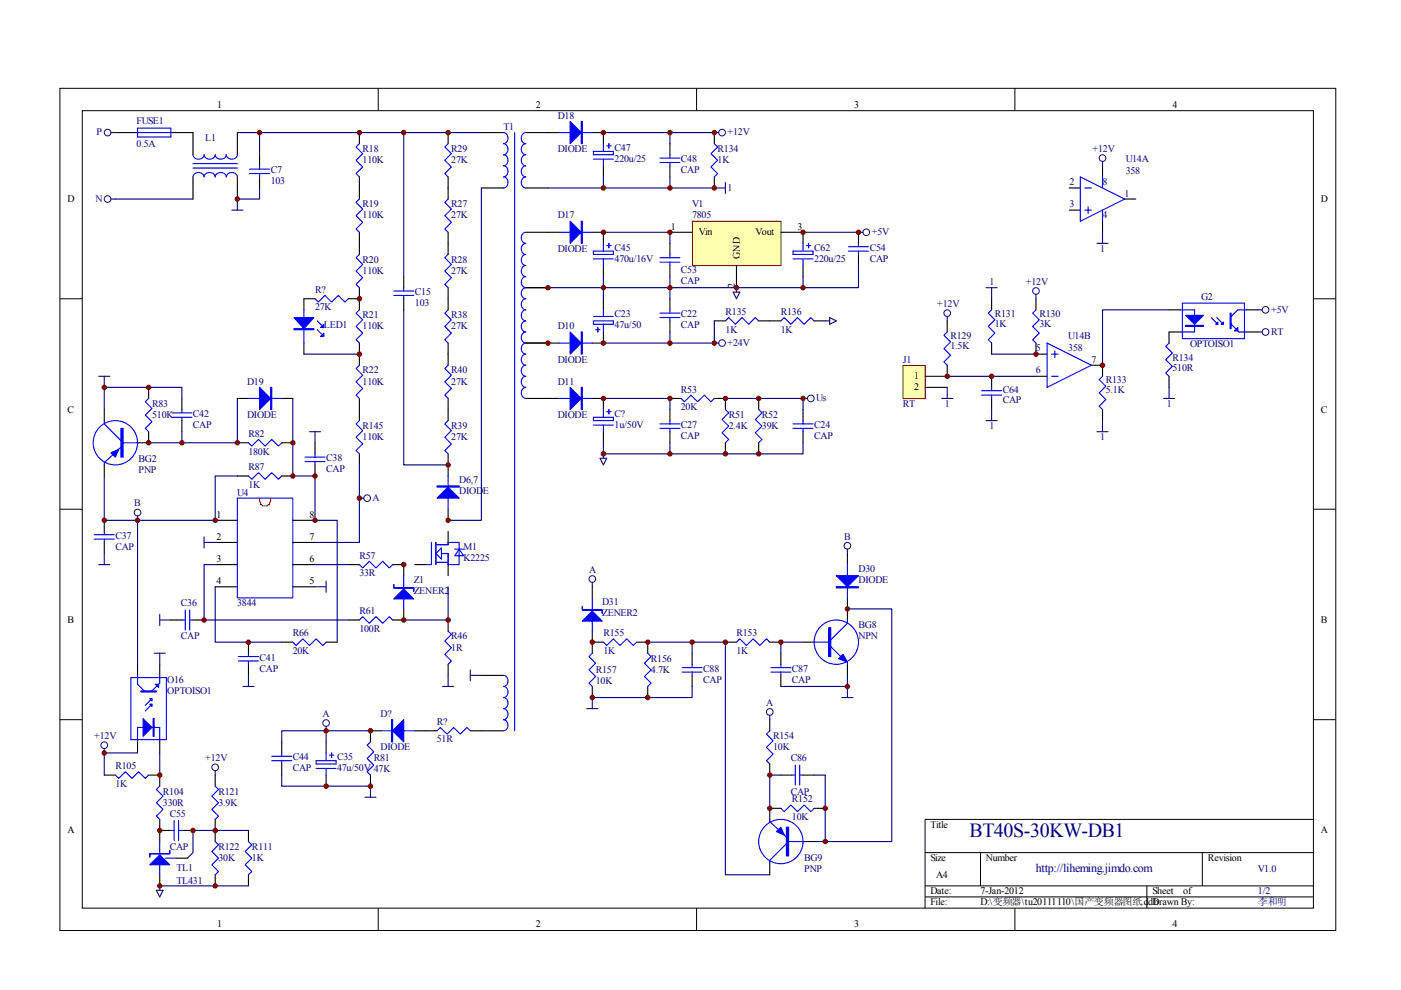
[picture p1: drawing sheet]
<svg xmlns="http://www.w3.org/2000/svg" width="297mm" height="210mm" viewBox="0 0 297 210" stroke-linecap="round" stroke-linejoin="round" font-family="sans-serif">
<g fill="none" stroke="#000" stroke-width=".21">
<path d="M12.7 18.7h270.5v178.6h-270.5zM80.2 18.7v4.7M147.7 18.7v4.7M215.2 18.7v4.7M17.4 23.5h261.1v169h-261.1zM12.7 63.3h4.7M278.4 63.3h4.7M12.7 108h4.7M278.4 108h4.7M12.7 152.6h4.7M278.4 152.6h4.7M278.4 173.7h-82.3v18.8"/>
<path d="M80.2 192.5v4.7M147.7 192.5v4.7M196.1 180.8h82.3M196.1 187.8h82.3M196.1 190.2h82.3M207.9 180.8v7M215.2 192.5v4.7M243.2 187.8v4.7M254.9 180.8v7"/>
</g>
<g fill="none" stroke="#000" stroke-width=".23">
<path d="M24.5 28.1h4.7M36.2 28.1h4.7v4.7M40.9 37.5v4.7M50.3 28.1v4.7M50.3 37.5v4.7M55 32.8v2.4M55 37.5v2.4M76.2 28.1v2.4M76.2 37.5v4.7M95 28.1v2.4M95 37.5v4.7M102.1 28.1h4.7"/>
<path d="M102.1 39.9h4.7M111.5 28.1h7M111.5 39.9h4.7M125.6 28.1h2.3v2.4M127.9 35.2v2.3M151.4 28.1v2.4M151.4 37.5v2.4M76.2 49.3v4.6M85.6 58.6v2.4M95 49.3v4.6M111.5 49.3h7M125.6 49.3h2.3v2.3"/>
<path d="M127.9 56.3v2.3M64.4 72.7v2.4M66.8 63.3h-2.4v2.4M73.8 63.3h2.4M76.2 61v4.7M76.2 72.7v4.7M85.6 63.3v2.4M95 61v4.7M95 72.7v4.7M111.5 61h4.7M111.5 72.7h7M127.9 70.4v2.3h-2.3"/>
<path d="M127.9 63.3v2.4M151.4 68h2.4M160.9 68h4.7M172.6 68h2.4M22.1 86.8v2.4M22.1 98.6v2.3M31.5 91.5v2.4h-2.3M31.5 82.1v2.4M38.6 84.5v2.3M38.6 89.2v2.3M50.3 84.5h2.4M50.3 93.9h2.4"/>
<path d="M59.7 84.5h2.4M59.7 93.9h2.4M66.8 93.9v2.3M66.8 98.6v2.3M76.2 84.5v4.7M76.2 96.2v2.4M95 84.5v4.7M95 96.2v4.7M111.5 84.5h7M125.6 84.5h2.3v2.3M127.9 91.5v2.4M22.1 110.3v2.4"/>
<path d="M22.1 115v2.4M45.6 119.7h4.7M45.6 110.3h4.7M45.6 115h4.7M50.3 100.9h2.4M59.7 100.9h2.4M62.1 119.7h4.7M62.1 110.3h4.7M62.1 115h4.7M73.8 119.7h2.4M83.2 119.7h2.4v2.4M88 119.7h2.3"/>
<path d="M95 108v2.3M95 112.7v2.3M95 119.7v2.4M36.2 131.5h2.4M40.9 131.5h2.4M45.6 124.4h4.7M52.7 136.2v2.3M59.7 136.2h2.4M62.1 124.4h4.7M69.1 136.2h2.4M73.8 131.5h2.4M85.6 129.1v2.4h-2.4"/>
<path d="M95 131.5v2.3M29.2 140.9v2.3M29.2 157.3v2.3M33.9 140.9v2.3M33.9 157.3v2.3M52.7 140.9v2.3M59.7 157.3v2.3M69.1 157.3v2.3M80.9 154.9h-2.4v2.4M88 154.9h4.7M95 140.9v2.3M99.7 154.9h7.1"/>
<path d="M102.1 143.2h4.7M22.1 164.3h2.4M31.5 164.3h2.4M36.2 176.1h-2.3v2.3M38.6 176.1h2.3M45.6 164.3v2.4M45.6 173.7v4.7M52.7 176.1v2.3M59.7 162v2.3M69.1 164.3v2.4M78.5 164.3v2.4M33.9 185.5v2.3"/>
<path d="M37.4 182h2.3M45.6 185.5v2.3M52.7 185.5v2.3"/>
</g>
<g fill="none" stroke="#00f" stroke-width=".23">
<path d="M29.2 27.2h7v1.8h-7zM29.2 28.1h7M40.9 37.5a1.21 1.21 0 0 1 1.2-.9 1.21 1.21 0 0 1 1.2 .9 1.21 1.21 0 0 1 1.1-.9 1.21 1.21 0 0 1 1.2 .9 1.2 1.2 0 0 1 1.2-.9 1.2 1.2 0 0 1 1.2 .9 1.21 1.21 0 0 1 1.1-.9 1.21 1.21 0 0 1 1.2 .9M40.9 32.8a1.21 1.21 0 0 0 1.2 .9 1.21 1.21 0 0 0 1.2-.9 1.21 1.21 0 0 0 1.1 1 1.21 1.21 0 0 0 1.2-1 1.21 1.21 0 0 0 1.2 .9 1.21 1.21 0 0 0 1.2-.9 1.21 1.21 0 0 0 1.1 .9 1.21 1.21 0 0 0 1.2-.9M40.9 34.7h9.4M40.9 35.6h9.4M52.9 35.9h4.2M52.9 36.8h4.2M55 35.2v.7M55 36.8v.7M76.2 30.5l-.7 .7 1.4 1.4-1.4 1.4 1.4 1.4-1.4 1.4 .7 .7M95 30.5l-.7 .7 1.4 1.4-1.4 1.4 1.4 1.4-1.4 1.4 .7 .7"/>
<path d="M106.8 28.1a1.2 1.2 0 0 1 .9 1.2 1.2 1.2 0 0 1-.9 1.2 1.2 1.2 0 0 1 .9 1.1 1.2 1.2 0 0 1-.9 1.2 1.2 1.2 0 0 1 .9 1.2 1.2 1.2 0 0 1-.9 1.2 1.2 1.2 0 0 1 .9 1.1 1.2 1.2 0 0 1-.9 1.2 1.2 1.2 0 0 1 .9 1.2 1.2 1.2 0 0 1-.9 1.2M109.1 28.1v126.8M111.5 28.1a1.2 1.2 0 0 0-1 1.2 1.2 1.2 0 0 0 1 1.2 1.21 1.21 0 0 0-1 1.1 1.21 1.21 0 0 0 1 1.2 1.2 1.2 0 0 0-1 1.2 1.2 1.2 0 0 0 1 1.2 1.2 1.2 0 0 0-1 1.1 1.2 1.2 0 0 0 1 1.2 1.2 1.2 0 0 0-1 1.2 1.2 1.2 0 0 0 1 1.2M118.5 28.1h7.1M125.8 32.1h4.2v.7h-4.2zM125.8 33.7h4.2M127.9 30.5v1.6M127.9 33.7v1.5M128.6 30.9h1M129.1 30.5v.9M151.4 30.5l.8 .7-1.5 1.4 1.5 1.4-1.5 1.4 1.5 1.4-.8 .7M76.2 42.2l-.7 .7 1.4 1.4-1.4 1.4 1.4 1.4-1.4 1.4 .7 .8"/>
<path d="M76.2 53.9l-.7 .8 1.4 1.4-1.4 1.4 1.4 1.4-1.4 1.4 .7 .7M95 42.2l-.7 .7 1.4 1.4-1.4 1.4 1.4 1.4-1.4 1.4 .7 .8M95 53.9l-.7 .8 1.4 1.4-1.4 1.4 1.4 1.4-1.4 1.4 .7 .7M111.5 49.3a1.2 1.2 0 0 0-1 1.1 1.2 1.2 0 0 0 1 1.2 1.2 1.2 0 0 0-1 1.2 1.2 1.2 0 0 0 1 1.1 1.2 1.2 0 0 0-1 1.2 1.2 1.2 0 0 0 1 1.2 1.2 1.2 0 0 0-1 1.2 1.2 1.2 0 0 0 1 1.1 1.2 1.2 0 0 0-1 1.2 1.2 1.2 0 0 0 1 1.2 1.2 1.2 0 0 0-1 1.2 1.2 1.2 0 0 0 1 1.1 1.2 1.2 0 0 0-1 1.2 1.2 1.2 0 0 0 1 1.2M118.5 49.3h7.1M125.8 53.2h4.2v.7h-4.2zM125.8 54.9h4.2M127.9 51.6v1.6M127.9 54.9v1.4M128.6 52.1h1M129.1 51.6v.9M64.4 65.7v7"/>
<path d="M66.8 63.3l.7 .7 1.4-1.4 1.4 1.4 1.4-1.4 1.4 1.4 .7-.7M67.3 69.9l.9 1M67.3 68l.9 1M76.2 77.4l-.7 .7 1.4 1.4-1.4 1.5 1.4 1.4-1.4 1.4 .7 .7M76.2 65.7l-.7 .7 1.4 1.4-1.4 1.4 1.4 1.4-1.4 1.4 .7 .7M83.5 61.7h4.2M83.5 62.6h4.2M85.6 61v.7M85.6 62.6v.7M95 65.7l-.7 .7 1.4 1.4-1.4 1.4 1.4 1.4-1.4 1.4 .7 .7M95 77.4l-.7 .7 1.4 1.4-1.4 1.5 1.4 1.4-1.4 1.4 .7 .7M111.5 65.7a1.2 1.2 0 0 0-1 1.2 1.2 1.2 0 0 0 1 1.1 1.2 1.2 0 0 0-1 1.2 1.2 1.2 0 0 0 1 1.2 1.2 1.2 0 0 0-1 1.2 1.2 1.2 0 0 0 1 1.1 1.2 1.2 0 0 0-1 1.2 1.2 1.2 0 0 0 1 1.2 1.2 1.2 0 0 0-1 1.2 1.2 1.2 0 0 0 1 1.1 1.21 1.21 0 0 0-1 1.2 1.21 1.21 0 0 0 1 1.2 1.2 1.2 0 0 0-1 1.2 1.2 1.2 0 0 0 1 1.1 1.2 1.2 0 0 0-1 1.2 1.2 1.2 0 0 0 1 1.2"/>
<path d="M118.5 72.7h7.1M125.8 68h4.2v.7h-4.2zM125.8 67.1h4.2M126.3 69.9h.9M126.8 69.5v.9M127.9 65.7v1.4M127.9 68.7v1.7M153.8 68l.7-.7 1.4 1.4 1.4-1.4 1.4 1.4 1.4-1.4 .8 .7M165.6 68l.7-.7 1.4 1.4 1.4-1.4 1.4 1.4 1.4-1.4 .7 .7M22.1 89.2v.7l3.5 3.5M25.6 94.8l-3.5 3.3v.5M26.1 93.9h3.3"/>
<path d="M31.5 84.5l-.7 .7 1.4 1.4-1.4 1.4 1.4 1.4-1.4 1.4 .7 .7M36.4 87.5h4.3M36.4 88.5h4.3M38.6 86.8v.7M38.6 88.5v.7M52.7 93.9l.7 .7 1.4-1.4 1.4 1.4 1.4-1.4 1.4 1.4 .7-.7M52.7 84.5h7M64.7 96.9h4.2M64.7 97.9h4.2M66.8 96.2v.7M66.8 97.9v.7M76.2 89.2l-.7 .7 1.4 1.4-1.4 1.4 1.4 1.4-1.4 1.4 .7 .7"/>
<path d="M95 89.2l-.7 .7 1.4 1.4-1.4 1.4 1.4 1.4-1.4 1.4 .7 .7M118.5 84.5h7.1M125.8 88.5h4.2v.7h-4.2zM125.8 90.1h4.2M127.9 86.8v1.7M127.9 90.1v1.4M128.6 87.3h1M129.1 86.8v1M20 113.4h4.2M20 114.3h4.2M22.1 112.7v.7M22.1 114.3v.7"/>
<path d="M50.3 105.6h11.8v21.2h-11.8zM52.7 100.9l.7 .7 1.4-1.4 1.4 1.4 1.4-1.4 1.4 1.4 .7-.7M76.2 119.7l.7 .7 1.4-1.4 1.4 1.4 1.4-1.4 1.4 1.4 .7-.7M91.5 115v4.7h-1.2M92.4 115.5h2.6v-.5h2.4v4.7h-2.4v-2.3h-1.4M92.4 115v4.7M92.4 119.2h2.6M92.4 117.4l1.2-1.2v2.3zM95 100.9v7.1M96.4 116.4h1.9M97.4 116.4l.9 1.4h-1.9zM38.6 131.5h.7"/>
<path d="M39.3 129.3v4.3M40.2 131.5h.7M40.2 129.3v4.3M50.6 139.2h4.2M52.7 138.5v.7M62.1 136.2l.7 .7 1.4-1.5 1.4 1.5 1.4-1.5 1.4 1.5 .7-.7M76.2 131.5l.7-.7 1.4 1.4 1.4-1.4 1.4 1.4 1.4-1.4 .7 .7M85.6 122.1v7M95 133.8l.7 .7-1.4 1.4 1.4 1.4-1.4 1.4 1.4 1.4-.7 .8M27.7 143.7h7.6v13.1h-7.6zM29.2 143.2v1.9l1.4 1.4M29.2 157.3v-3.1h4.7v3.1"/>
<path d="M32.2 149.3l-1.4 1.4M32.2 148.1l-1.4 1.4M33.9 143.2v1.6l-1.7 1.7M50.6 140.1h4.2M52.7 140.1v.8M59.7 159.6v.7M69.1 159.6v1.7M70.3 159.6v1M78.5 157.3l-.7 .7 1.5 1.4-1.5 1.4 1.5 1.4-1.5 1.4 .7 .7M80.9 154.9h7.1M92.7 154.9l.7-.7 1.4 1.4 1.4-1.4 1.4 1.4 1.4-1.4 .7 .7M106.8 143.2a1.2 1.2 0 0 1 .9 1.2 1.2 1.2 0 0 1-.9 1.1 1.2 1.2 0 0 1 .9 1.2 1.2 1.2 0 0 1-.9 1.2 1.2 1.2 0 0 1 .9 1.2 1.2 1.2 0 0 1-.9 1.1 1.2 1.2 0 0 1 .9 1.2 1.2 1.2 0 0 1-.9 1.2 1.2 1.2 0 0 1 .9 1.2 1.2 1.2 0 0 1-.9 1.1"/>
<path d="M24.5 164.3l.7 .7 1.4-1.4 1.4 1.4 1.4-1.4 1.4 1.4 .7-.7M33.9 178.4v7.1M36.2 176.1h.7M36.9 174v4.2M37.9 176.1h.7M37.9 174v4.2M45.6 166.7l.7 .7-1.4 1.4 1.4 1.4-1.4 1.4 1.4 1.4-.7 .7M45.6 178.4l.7 .7-1.4 1.4 1.4 1.5-1.4 1.4 1.4 1.4-.7 .7M52.7 178.4l.7 .7-1.4 1.4 1.4 1.5-1.4 1.4 1.4 1.4-.7 .7M57.6 160.3h4.2M57.6 161.3h4.2M59.7 161.3v.7"/>
<path d="M67 161.3h4.3v.7h-4.3zM67 162.9h4.3M69.1 162.9v1.4M69.8 160.1h1M35 182h2.4"/>
<circle cx="24.5" cy="93.9" r="4.7"/>
</g>
<g fill="none" stroke="#11037f" stroke-width=".21">
<circle cx="22.8" cy="28.1" r=".7"/>
<circle cx="22.8" cy="42.2" r=".7"/>
<circle cx="29.2" cy="108.7" r=".71"/>
<circle cx="77.8" cy="105.6" r=".7"/>
<circle cx="22.1" cy="158" r=".71"/>
<circle cx="69.1" cy="153.3" r=".71"/>
<circle cx="45.6" cy="162.7" r=".71"/>
</g>
<g fill="none" stroke="#11037f" stroke-width=".23">
<path d="M23.5 28.1h1M23.5 42.2h1M49.1 44.6h2.4M50.3 42.2v2.4M20.9 79.8h2.4M22.1 79.8v2.3M65.6 91.5h2.4M66.8 91.5v2.4M20.9 119.7h2.4M22.1 117.4v2.3M29.2 109.4v.9M43.3 113.8v2.4"/>
<path d="M43.3 115h2.3M76.2 105.6h.9M32.7 138.5h2.3M33.9 130.3v2.3M33.9 138.5v2.4M33.9 131.5h2.3M66.8 124.4h2.3M69.1 123.2v2.4M22.1 158.7v.9M51.5 145.5h2.4M52.7 143.2v2.3M69.1 154v.9"/>
<path d="M93.8 145.5h2.4M95 143.2v2.3M99.7 142v2.4M99.7 143.2h2.4M45.6 163.4v.9M77.4 169h2.3M78.5 166.7v2.3M33.2 188.8h1.4l-.7 1.4zM33.9 187.8v1"/>
</g>
<g fill="#00f" stroke="#00f" stroke-width=".23">
<path d="M95 103.3l2.4 2.3h-4.7z"/>
<path d="M120.9 25.8l2.3 2.3-2.3 2.4z"/>
<path d="M55 82.1l2.4 2.4-2.4 2.3z"/>
<path d="M83.2 154.9l2.4-2.3v4.7z"/>
<path d="M85.6 124.9l2.1 2.1h-4.2z"/>
<path d="M30.3 152.4l1.9 1.8-1.9 1.9z"/>
<path d="M31.7 148.1h.5v.5z"/>
<path d="M31.7 149.3h.5v.5z"/>
<path d="M32.9 145.1h.7v.7z"/>
<path d="M62.3 67.3h4.3l-2.2 2.4z"/>
<path d="M68 71.3l.7-.7v.7z"/>
<path d="M68 69.5l.7-.8v.8z"/>
<path d="M23.5 96l1.7-.7-.7 1.6z"/>
<path d="M31.7 183.4l2.2-2.2 2.1 2.2z"/>
<path d="M120.9 46.9l2.3 2.4-2.3 2.3z"/>
<path d="M120.9 70.4l2.3 2.3-2.3 2.4z"/>
<path d="M120.9 82.1l2.3 2.4-2.3 2.3z"/>
<path d="M92.7 103h4.7v.3h-4.7z" fill-rule="evenodd"/>
<path d="M123.2 25.8h.3v4.7h-.3z" fill-rule="evenodd"/>
<path d="M57.4 82.1h.2v4.7h-.2z" fill-rule="evenodd"/>
<path d="M83 152.6h.2v4.7h-.2z" fill-rule="evenodd"/>
<path d="M83.5 123.9v.7h4.2v.7v-.7h-4.2z" fill-rule="evenodd"/>
<path d="M32.5 152.4h.2v3.7h-.2z" fill-rule="evenodd"/>
<path d="M29.9 146.5h3.3v.2h-3.3z" fill-rule="evenodd"/>
<path d="M62.3 69.7h4.3v.2h-4.3z" fill-rule="evenodd"/>
<path d="M25.6 90.8h.5v6.1h-.5z" fill-rule="evenodd"/>
<path d="M31.7 181v.7v-.7h4.3v-.7v.7z" fill-rule="evenodd"/>
<path d="M123.2 46.9h.3v4.7h-.3z" fill-rule="evenodd"/>
<path d="M123.2 70.4h.3v4.7h-.3z" fill-rule="evenodd"/>
<path d="M123.2 82.1h.3v4.7h-.3z" fill-rule="evenodd"/>
</g>
<g fill="none" stroke="#000080" stroke-width=".23">
<path d="M50.3 28.1h51.8M55 39.9v2.3h-4.7M55 28.1v4.7M85.6 28.1v30.5M102.1 39.9v70.4h-7.1M24.5 42.2h16.4M64.4 75.1h11.8M85.6 65.7v32.9h9.4M38.6 84.5v-2.4h-16.5v4.7M38.6 91.5v2.4M50.3 84.5v9.4h-18.8M62.1 84.5v16.4h4.7v9.4h4.7v25.9"/>
<path d="M76.2 98.6v16.4h-9.4M22.1 100.9v9.4h23.5v-9.4h4.7M29.2 110.3v30.6M45.6 119.7h-2.3v11.8h30.5M66.8 119.7h7M45.6 124.4v11.8h14.1M95 124.4v7.1h-9.4M29.2 159.6h-7.1v4.7M69.1 154.9v2.4M78.5 154.9h-18.8v2.4M52.7 176.1h-11.8v4.7l-1.2 1.2M59.7 164.3v2.4h18.8"/>
<path d="M33.9 187.8h18.8"/>
</g>
<g fill="#800000" stroke="#800000" stroke-width=".21">
<circle cx="95" cy="28.1" r=".47"/>
<circle cx="55" cy="28.1" r=".47"/>
<circle cx="50.3" cy="42.2" r=".47"/>
<circle cx="95" cy="110.3" r=".47"/>
<circle cx="95" cy="98.6" r=".47"/>
<circle cx="85.6" cy="28.1" r=".47"/>
<circle cx="85.6" cy="119.7" r=".47"/>
<circle cx="95" cy="131.5" r=".47"/>
<circle cx="85.6" cy="131.5" r=".47"/>
<circle cx="76.2" cy="28.1" r=".47"/>
<circle cx="76.2" cy="63.3" r=".47"/>
<circle cx="76.2" cy="75.1" r=".47"/>
<circle cx="43.3" cy="131.5" r=".47"/>
<circle cx="66.8" cy="100.9" r=".47"/>
<circle cx="66.8" cy="110.3" r=".47"/>
<circle cx="52.7" cy="136.2" r=".47"/>
<circle cx="45.6" cy="110.3" r=".47"/>
<circle cx="31.5" cy="93.9" r=".47"/>
<circle cx="62.1" cy="100.9" r=".47"/>
<circle cx="62.1" cy="93.9" r=".47"/>
<circle cx="50.3" cy="93.9" r=".47"/>
<circle cx="38.6" cy="93.9" r=".47"/>
<circle cx="22.1" cy="82.1" r=".47"/>
<circle cx="31.5" cy="82.1" r=".47"/>
<circle cx="22.1" cy="159.6" r=".47"/>
<circle cx="22.1" cy="110.3" r=".47"/>
<circle cx="78.5" cy="154.9" r=".47"/>
<circle cx="78.5" cy="166.7" r=".47"/>
<circle cx="69.1" cy="166.7" r=".47"/>
<circle cx="76.2" cy="105.6" r=".47"/>
<circle cx="69.1" cy="154.9" r=".47"/>
<circle cx="29.2" cy="110.3" r=".47"/>
</g>
<path d="M55 105.6v.7l.3 .3v.4a1.97 1.97 0 0 0 1.8 0v-.4l.3-.3v-.7" fill="none" stroke="#f00" stroke-width=".23"/>
<path d="M146.9 47h18.7v9.3h-18.7z" fill="#ffffb0"/>
<path d="M146.8 46.9h18.8v9.4h-18.8z" fill="none" stroke="#800000" stroke-width=".21"/>
<g fill="none" stroke="#000" stroke-width=".23">
<path d="M142 30.5v2.3M142 35.2v2.3M142 49.3h4.7M142 51.6v2.3M142 56.3v2.3M156.2 56.3v4.7M165.6 49.3h4.7v2.3M170.3 56.3v2.3M182 49.3v2.3M182 53.9v2.4M142 63.3v2.4M142 68v2.4"/>
<path d="M142 86.8v2.4M142 91.5v2.4M142 84.5h2.4M151.4 84.5h2.4v2.3M153.8 93.9v2.3M160.9 84.5v2.3M160.9 93.9v2.3M170.3 86.8v2.4M170.3 91.5v2.4M179.7 117.4v2.3M125.6 124.4v2.4M125.6 133.8v4.7"/>
<path d="M125.6 136.2h2.3M135 136.2h2.3v2.3M146.7 138.5v2.4M153.8 136.2h2.4M163.2 136.2h2.4M165.6 138.5v2.4M170.3 136.2h2.3M179.7 126.8v4.7M125.6 145.5v2.4M137.3 145.5v2.4M146.7 143.2v2.3M163.2 152.6v2.3"/>
<path d="M165.6 143.2v2.3M179.7 140.9v2.3M33.9 164.3v2.4M33.9 173.7v2.4M163.2 162v2.3M165.6 171.4h-2.4v2.3M165.6 164.3h2.3M170.3 178.4h2.3M170.3 164.3h2.3M172.6 171.4h2.4M163.2 183.1v2.4"/>
</g>
<g fill="#800000" stroke="#800000" stroke-width=".21">
<circle cx="116.2" cy="72.7" r=".47"/>
<circle cx="116.2" cy="61" r=".47"/>
<circle cx="156.1" cy="61" r=".47"/>
<circle cx="170.3" cy="49.3" r=".47"/>
<circle cx="170.3" cy="61" r=".47"/>
<circle cx="142" cy="49.3" r=".47"/>
<circle cx="127.9" cy="49.3" r=".47"/>
<circle cx="127.9" cy="61" r=".47"/>
<circle cx="127.9" cy="72.7" r=".47"/>
<circle cx="151.4" cy="39.9" r=".47"/>
<circle cx="151.4" cy="28.1" r=".47"/>
<circle cx="127.9" cy="28.1" r=".47"/>
<circle cx="127.9" cy="39.9" r=".47"/>
<circle cx="142" cy="39.9" r=".47"/>
<circle cx="142" cy="28.1" r=".47"/>
<circle cx="142" cy="61" r=".47"/>
<circle cx="127.9" cy="84.5" r=".47"/>
<circle cx="153.8" cy="84.5" r=".47"/>
<circle cx="170.3" cy="84.5" r=".47"/>
<circle cx="160.9" cy="84.5" r=".47"/>
<circle cx="127.9" cy="96.2" r=".47"/>
<circle cx="153.8" cy="96.2" r=".47"/>
<circle cx="160.9" cy="96.2" r=".47"/>
<circle cx="142" cy="96.2" r=".47"/>
<circle cx="142" cy="84.5" r=".47"/>
<circle cx="151.4" cy="72.7" r=".47"/>
<circle cx="142" cy="72.7" r=".47"/>
<circle cx="45.6" cy="176.1" r=".47"/>
<circle cx="45.6" cy="187.8" r=".47"/>
<circle cx="33.9" cy="187.8" r=".47"/>
<circle cx="40.9" cy="176.1" r=".47"/>
<circle cx="33.9" cy="176.1" r=".47"/>
<circle cx="33.9" cy="164.3" r=".47"/>
<circle cx="182" cy="49.3" r=".47"/>
<circle cx="125.6" cy="136.2" r=".47"/>
<circle cx="125.6" cy="147.9" r=".47"/>
<circle cx="137.3" cy="147.9" r=".47"/>
<circle cx="165.6" cy="136.2" r=".47"/>
<circle cx="179.7" cy="145.5" r=".47"/>
<circle cx="137.3" cy="136.2" r=".47"/>
<circle cx="146.7" cy="136.2" r=".47"/>
<circle cx="179.7" cy="129.1" r=".47"/>
<circle cx="175" cy="178.4" r=".47"/>
<circle cx="163.2" cy="171.4" r=".47"/>
<circle cx="163.2" cy="164.3" r=".47"/>
<circle cx="175" cy="171.4" r=".47"/>
<circle cx="153.8" cy="136.2" r=".47"/>
</g>
<g fill="none" stroke="#00f" stroke-width=".23">
<path d="M139.9 34.5h4.3M139.9 33.5h4.3M142 32.8v.7M142 34.5v.7M139.9 55.6h4.3M139.9 54.7h4.3M142 53.9v.8M142 55.6v.7M168.1 53.2h4.3v.7h-4.3zM168.1 54.9h4.3M170.3 51.6v1.6M170.3 54.9v1.4"/>
<path d="M171 52.1h.9M171.4 51.6v.9M179.9 53.2h4.2M179.9 52.3h4.2M182 51.6v.7M182 53.2v.7M139.9 67.3h4.3M139.9 66.4h4.3M142 65.7v.7M142 67.3v.7M139.9 90.8h4.3M139.9 89.9h4.3"/>
<path d="M142 89.2v.7M142 90.8v.7M144.4 84.5l.7 .7 1.4-1.4 1.4 1.4 1.4-1.4 1.4 1.4 .7-.7M153.8 86.8l.7 .7-1.4 1.4 1.4 1.5-1.4 1.4 1.4 1.4-.7 .7M160.9 86.8l.7 .7-1.5 1.4 1.5 1.5-1.5 1.4 1.5 1.4-.7 .7M168.1 90.8h4.3M168.1 89.9h4.3M170.3 89.2v.7M170.3 90.8v.7M179.7 119.7v7.1M125.6 138.5l-.7 .7 1.4 1.4-1.4 1.4 1.4 1.4-1.4 1.4 .7 .7M125.6 126.8v7"/>
<path d="M127.9 136.2l.7 .7 1.4-1.5 1.5 1.5 1.4-1.5 1.4 1.5 .7-.7M137.3 138.5l.7 .7-1.4 1.4 1.4 1.4-1.4 1.4 1.4 1.4-.7 .7M156.2 136.2l.7-.8 1.4 1.5 1.4-1.5 1.4 1.5 1.4-1.5 .7 .8M172.6 136.2h3.5M176.1 137.1l2.2 2.1M179.7 131.5v.7l-3.6 3.5M144.6 141.6h4.3M144.6 142.5h4.3M146.7 140.9v.7M146.7 142.5v.7M163.2 154.9l-.7 .7 1.4 1.5-1.4 1.4 1.4 1.4-1.4 1.4 .7 .7M163.4 141.6h4.3"/>
<path d="M163.4 142.5h4.3M165.6 140.9v.7M165.6 142.5v.7M179.7 140.4v.5M33.9 166.7l-.7 .7 1.4 1.4-1.4 1.4 1.4 1.4-1.4 1.4 .7 .7M163.2 173.7v.5l3.5 3.3M165.6 171.4l.7 .7 1.4-1.4 1.4 1.4 1.4-1.4 1.4 1.4 .7-.7M166.7 178.9l-3.5 3.5v.7M167.2 178.4h3.3M167.9 164.3h.7M168.6 162.2v4.3M169.6 164.3h.7"/>
<path d="M169.6 162.2v4.3"/>
<circle cx="177.3" cy="136.2" r="4.7"/>
<circle cx="165.6" cy="178.4" r="4.7"/>
</g>
<g fill="none" stroke="#11037f" stroke-width=".21">
<circle cx="153.1" cy="28.1" r=".71"/>
<circle cx="183.7" cy="49.2" r=".71"/>
<circle cx="153.1" cy="72.7" r=".71"/>
<circle cx="171.9" cy="84.5" r=".7"/>
<circle cx="179.7" cy="115.7" r=".71"/>
<circle cx="125.6" cy="122.8" r=".71"/>
<circle cx="163.2" cy="150.9" r=".71"/>
</g>
<g fill="none" stroke="#11037f" stroke-width=".23">
<path d="M151.4 28.1h1M151.4 39.9h2.4M153.8 38.7v2.3M182 49.3h1M151.4 72.7h1M155.4 61.9h1.5l-.7 1.4zM156.2 61v.9M175 68h.9M175.9 67.3l1.4 .7-1.4 .7zM127.2 97.2h1.4l-.7 1.4zM127.9 96.2v1M170.3 84.5h.9"/>
<path d="M179.7 116.4v1M125.6 123.5v.9M124.4 150.2h2.4M125.6 147.9v2.3M163.2 151.7v.9M178.5 147.9h2.3M179.7 145.5v2.4"/>
</g>
<g fill="none" stroke="#000080" stroke-width=".23">
<path d="M116.2 39.9h35.2M127.9 37.5v2.4M127.9 28.1h23.5M142 28.1v2.4M142 37.5v2.4M127.9 49.3h14.1v2.3M127.9 58.6v4.7M142 58.6v4.7M170.3 49.3h11.7M170.3 58.6v2.4M182 56.3v4.7h-65.8M127.9 72.7h14.1"/>
<path d="M142 70.4v2.3M151.4 68v4.7h-9.4M127.9 93.9v2.3h42.4v-2.3M127.9 84.5h14.1v2.3M142 93.9v2.3M153.8 84.5h16.5v2.3M137.3 136.2h16.5v49.3h9.4M146.7 136.2v2.3M170.3 136.2h-4.7v2.3M179.7 129.1h9.4v49.3h-16.5M33.9 159.6v4.7M146.7 145.5v2.4h-21.1"/>
<path d="M179.7 143.2v2.3h-14.1M165.6 164.3h-2.4v7.1M172.6 164.3h2.4v14.1"/>
</g>
<g fill="#00f" stroke="#00f" stroke-width=".23">
<path d="M177.3 122.1h4.7l-2.3 2.3z"/>
<path d="M123.5 131.7l2.1-2.1 2.1 2.1z"/>
<path d="M177.8 139.7l.9-1 1 1.7z"/>
<path d="M164.6 176.3l1-.9 .7 1.6z"/>
<path d="M177.3 124.4h4.7v.2h-4.7z" fill-rule="evenodd"/>
<path d="M123.5 128.6v.7h4.2v.7v-.7h-4.2z" fill-rule="evenodd"/>
<path d="M175.7 133.1h.4v6.1h-.4z" fill-rule="evenodd"/>
<path d="M166.7 175.4h.5v6.1h-.5z" fill-rule="evenodd"/>
</g>
<path d="M191.5 77.6h4.7v6.9h-4.7z" fill="#ffffb0"/>
<path d="M191.4 77.5h4.8v7h-4.8z" fill="none" stroke="#800000" stroke-width=".21"/>
<g fill="none" stroke="#000" stroke-width=".23">
<path d="M226.7 39.9h2.3M233.8 35.2v2.3M226.7 44.6h2.3M233.8 46.9v2.4M238.5 42.2h2.3M200.8 77.4v2.4h-4.7M200.8 68v2.4M210.2 63.3v2.4M210.2 72.7v2.4M210.2 79.8v2.3M219.6 79.8h2.4M219.6 72.7v2.4h2.4"/>
<path d="M219.6 63.3v2.4M231.4 77.4h2.4v2.4M247.9 79.8v2.3M247.9 65.7h2.3M250.2 70.4h-2.3v2.3M264.3 65.7h2.4M264.3 70.4h2.4M196.1 82.1h4.7M210.2 84.5v2.3M233.8 86.8v2.4"/>
</g>
<g fill="none" stroke="#00f" stroke-width=".23">
<path d="M229 37.5l9.5 4.7-9.5 4.7zM230 39.9h1.4M233.8 37.5v2.4M230 44.6h1.4M230.7 43.9v1.4M233.8 44.6v2.3M200.8 70.4l-.7 .7 1.4 1.4-1.4 1.4 1.4 1.4-1.4 1.4 .7 .7M210.2 65.7l-.7 .7 1.4 1.4-1.4 1.4 1.4 1.4-1.4 1.4 .7 .7M219.6 65.7l-.7 .7 1.5 1.4-1.5 1.4 1.5 1.4-1.5 1.4 .7 .7M222 72.7l9.4 4.7-9.4 4.7zM222.9 79.8h1.4M222.9 75.1h1.4"/>
<path d="M223.6 74.4v1.4M233.8 79.8l-.8 .7 1.5 1.4-1.5 1.4 1.5 1.4-1.5 1.4 .8 .7M247.9 72.7l-.7 .7 1.4 1.5-1.4 1.4 1.4 1.4-1.4 1.4 .7 .7M250.2 65.7h3.1v4.7h-3.1M250.7 64.3h13.2v7.5h-13.2zM256.8 67.3l1.4 1.4M258 67.3l1.4 1.4M261 68.7l1.7 1.7h1.6M264.3 65.7h-1.9l-1.4 1.4M208.1 82.8h4.3M208.1 83.8h4.3M210.2 82.1v.7"/>
<path d="M210.2 83.8v.7"/>
</g>
<g fill="#00f" stroke="#00f" stroke-width=".23">
<path d="M251.4 66.9h3.8l-1.9 1.8z"/>
<path d="M258.9 68.7l.5-.4v.4z"/>
<path d="M257.7 68.7l.5-.4v.4z"/>
<path d="M261.7 70.2l.7-.7v.7z"/>
<path d="M251.4 69h3.8v.2h-3.8z" fill-rule="evenodd"/>
<path d="M260.8 66.4h.2v3.3h-.2z" fill-rule="evenodd"/>
</g>
<g fill="none" stroke="#11037f" stroke-width=".21">
<circle cx="233.8" cy="33.5" r=".71"/>
<circle cx="200.8" cy="66.4" r=".7"/>
<circle cx="219.6" cy="61.7" r=".71"/>
<circle cx="268.3" cy="65.7" r=".71"/>
<circle cx="268.3" cy="70.4" r=".71"/>
</g>
<g fill="none" stroke="#11037f" stroke-width=".23">
<path d="M233.8 34.2v1M232.6 51.6h2.3M233.8 49.3v2.3M200.8 67.1v.9M209.1 61h2.3M210.2 61v2.3M219.6 62.4v.9M266.7 65.7h.9M266.7 70.4h.9M199.7 84.5h2.3M200.8 82.1v2.4M209.1 89.2h2.3"/>
<path d="M210.2 86.8v2.4M232.6 91.5h2.3M233.8 89.2v2.3M246.7 84.5h2.3M247.9 82.1v2.4"/>
</g>
<path d="M200.8 79.8h18.8M210.2 75.1h9.4M247.9 65.7h-14.1v11.7" fill="none" stroke="#000080" stroke-width=".23"/>
<g fill="#800000" stroke="#800000" stroke-width=".21">
<circle cx="200.8" cy="79.8" r=".47"/>
<circle cx="219.6" cy="75.1" r=".47"/>
<circle cx="233.8" cy="77.4" r=".47"/>
<circle cx="210.2" cy="79.8" r=".47"/>
</g>
<text font-size="4.2" fill="#000080" x="205.6" y="177.4">BT40S-30KW-DB1</text>
<text font-size="2.5" fill="#000080" x="219.6" y="184.8">http://liheming.jimdo.com</text>
<g font-size="2.1">
<text x="46.1" y="22.9">1</text>
<text x="113.6" y="22.9">2</text>
<text x="181.1" y="22.9">3</text>
<text x="248.6" y="22.9">4</text>
<text x="14.3" y="42.8">D</text>
<text x="280.1" y="42.8">D</text>
<text x="142.2" y="48.7">1</text>
<text x="148.2" y="49.9">Vin</text>
<text x="160.2" y="49.9">Vout</text>
<text x="169.1" y="48.7">3</text>
<text x="156.9" y="54.9" transform="rotate(-90 156.9 54.9)">GND</text>
<text x="155.8" y="61" transform="rotate(-90 155.8 61)">2</text>
<text x="193.8" y="80.4">1</text>
<text x="193.8" y="82.7">2</text>
<text x="14.3" y="87.5">C</text>
<text x="280.1" y="87.5">C</text>
<text x="45.9" y="109.7">1</text>
<text x="65.6" y="109.7">8</text>
<text x="45.9" y="114.5">2</text>
<text x="45.9" y="119.1">3</text>
<text x="65.6" y="119.1">6</text>
<text x="65.6" y="114.5">7</text>
<text x="45.9" y="123.9">4</text>
<text x="65.6" y="123.9">5</text>
<text x="14.3" y="132.1">B</text>
<text x="280.1" y="132.1">B</text>
<text x="14.3" y="176.7">A</text>
<text x="197.3" y="175.5">Title</text>
<text x="280.1" y="176.7">A</text>
<text x="197.3" y="182.6">Size</text>
<text x="209" y="182.6">Number</text>
<text x="256.1" y="182.6">Revision</text>
<text x="197.3" y="189.6">Date:</text>
<text x="197.3" y="192">File:</text>
<text x="198.5" y="186.1">A4</text>
<text x="207.9" y="189.6">7-Jan-2012</text>
<text x="207.9" y="192">D:\变频器\tu20111110\国产变频器图纸.ddb</text>
<text x="244.3" y="189.6">Sheet</text>
<text x="244.3" y="192">Drawn By:</text>
<text x="250.9" y="189.6">of</text>
<text x="46.1" y="196.6">1</text>
<text x="113.6" y="196.6">2</text>
<text x="181.1" y="196.6">3</text>
<text x="248.6" y="196.6">4</text>
</g>
<g font-size="2.1" fill="#11037f">
<text x="20.5" y="28.7">P</text>
<text x="154.3" y="28.7">+12V</text>
<text x="231.6" y="32.3">+12V</text>
<text x="154.3" y="40.5">1</text>
<text x="20.2" y="42.8">N</text>
<text x="184.8" y="49.9">+5V</text>
<text x="233.3" y="53.4">1</text>
<text x="198.7" y="65.1">+12V</text>
<text x="209.8" y="60.5">1</text>
<text x="217.5" y="60.5">+12V</text>
<text x="269.5" y="66.3">+5V</text>
<text x="269.5" y="71">RT</text>
<text x="154.3" y="73.3">+24V</text>
<text x="173.1" y="85.1">Us</text>
<text x="200.3" y="86.3">1</text>
<text x="247.4" y="86.3">1</text>
<text x="209.8" y="90.9">1</text>
<text x="233.3" y="93.3">1</text>
<text x="28.4" y="107.4">B</text>
<text x="79" y="106.2">A</text>
<text x="179" y="114.5">B</text>
<text x="124.9" y="121.5">A</text>
<text x="162.5" y="149.7">A</text>
<text x="68.4" y="152">A</text>
<text x="20" y="156.7">+12V</text>
<text x="43.5" y="161.4">+12V</text>
</g>
<g font-size="2.1" fill="#000080">
<text x="29" y="26.3">FUSE1</text>
<text x="43.5" y="29.9">L1</text>
<text x="106.8" y="27.5">T1</text>
<text x="118.3" y="25.2">D18</text>
<text x="29" y="31.1">0.5A</text>
<text x="76.9" y="32.3">R18</text>
<text x="76.9" y="34.6">110K</text>
<text x="95.7" y="32.3">R29</text>
<text x="95.7" y="34.6">27K</text>
<text x="118.3" y="32.3">DIODE</text>
<text x="130.3" y="32">C47</text>
<text x="130.3" y="34.4">220u/25</text>
<text x="144.4" y="34.4">C48</text>
<text x="152.1" y="32.3">R134</text>
<text x="152.1" y="34.6">1K</text>
<text x="238.7" y="34.4">U14A</text>
<text x="57.4" y="36.7">C7</text>
<text x="57.4" y="39">103</text>
<text x="144.4" y="36.7">CAP</text>
<text x="226.7" y="39.3">2</text>
<text x="233.8" y="39.3">8</text>
<text x="238.4" y="41.7">1</text>
<text x="238.7" y="36.9">358</text>
<text x="76.9" y="44">R19</text>
<text x="76.9" y="46.3">110K</text>
<text x="95.7" y="44">R27</text>
<text x="95.7" y="46.3">27K</text>
<text x="118.3" y="46.3">D17</text>
<text x="146.7" y="44">V1</text>
<text x="146.7" y="46.3">7805</text>
<text x="226.7" y="44">3</text>
<text x="233.8" y="46.3">4</text>
<text x="118.3" y="53.4">DIODE</text>
<text x="130.3" y="53.2">C45</text>
<text x="172.6" y="53.2">C62</text>
<text x="184.4" y="53.2">C54</text>
<text x="76.9" y="55.7">R20</text>
<text x="76.9" y="58.1">110K</text>
<text x="95.7" y="55.7">R28</text>
<text x="95.7" y="58.1">27K</text>
<text x="130.3" y="55.5">470u/16V</text>
<text x="144.4" y="57.8">C53</text>
<text x="172.6" y="55.5">220u/25</text>
<text x="184.4" y="55.5">CAP</text>
<text x="66.8" y="62.1">R?</text>
<text x="66.8" y="65.8">27K</text>
<text x="88" y="62.5">C15</text>
<text x="88" y="64.9">103</text>
<text x="144.4" y="60.2">CAP</text>
<text x="254.7" y="63.5">G2</text>
<text x="68.7" y="69.6">LED1</text>
<text x="76.9" y="67.5">R21</text>
<text x="76.9" y="69.8">110K</text>
<text x="95.7" y="67.5">R38</text>
<text x="95.7" y="69.8">27K</text>
<text x="118.3" y="69.8">D10</text>
<text x="130.3" y="67.2">C23</text>
<text x="130.3" y="69.6">47u/50</text>
<text x="144.4" y="67.2">C22</text>
<text x="144.4" y="69.6">CAP</text>
<text x="153.8" y="66.7">R135</text>
<text x="153.8" y="70.5">1K</text>
<text x="165.5" y="66.7">R136</text>
<text x="165.5" y="70.5">1K</text>
<text x="201.5" y="71.9">R129</text>
<text x="210.9" y="67.2">R131</text>
<text x="210.9" y="69.4">1K</text>
<text x="220.4" y="67.2">R130</text>
<text x="220.4" y="69.4">3K</text>
<text x="226.5" y="71.9">U14B</text>
<text x="118.3" y="76.9">DIODE</text>
<text x="191.4" y="76.9">J1</text>
<text x="201.5" y="74">1.5K</text>
<text x="219.6" y="74.5">5</text>
<text x="226.5" y="74.5">358</text>
<text x="231.4" y="76.9">7</text>
<text x="248.6" y="76.6">R134</text>
<text x="252.3" y="73.6">OPTOISO1</text>
<text x="52.4" y="81.5">D19</text>
<text x="76.9" y="79.2">R22</text>
<text x="76.9" y="81.5">110K</text>
<text x="95.7" y="79.2">R40</text>
<text x="95.7" y="81.5">27K</text>
<text x="118.3" y="81.5">D11</text>
<text x="144.4" y="83.2">R53</text>
<text x="212.6" y="83.4">C64</text>
<text x="219.6" y="79.2">6</text>
<text x="234.4" y="81.3">R133</text>
<text x="234.4" y="83.4">5.1K</text>
<text x="248.6" y="78.8">510R</text>
<text x="32.3" y="86.3">R83</text>
<text x="32.3" y="88.6">510K</text>
<text x="40.9" y="88.4">C42</text>
<text x="52.4" y="88.6">DIODE</text>
<text x="118.3" y="88.6">DIODE</text>
<text x="130.3" y="88.4">C?</text>
<text x="144.4" y="87">20K</text>
<text x="154.5" y="88.6">R51</text>
<text x="161.5" y="88.6">R52</text>
<text x="191.4" y="86.3">RT</text>
<text x="212.6" y="85.5">CAP</text>
<text x="40.9" y="90.7">CAP</text>
<text x="52.7" y="92.6">R82</text>
<text x="76.9" y="90.9">R145</text>
<text x="76.9" y="93.3">110K</text>
<text x="95.7" y="90.9">R39</text>
<text x="95.7" y="93.3">27K</text>
<text x="130.3" y="90.7">1u/50V</text>
<text x="144.4" y="90.7">C27</text>
<text x="144.4" y="93.1">CAP</text>
<text x="154.5" y="90.9">2.4K</text>
<text x="161.5" y="90.9">39K</text>
<text x="172.6" y="90.7">C24</text>
<text x="172.6" y="93.1">CAP</text>
<text x="29.4" y="98">BG2</text>
<text x="29.4" y="100.3">PNP</text>
<text x="52.7" y="99.7">R87</text>
<text x="52.7" y="96.4">180K</text>
<text x="69.2" y="97.8">C38</text>
<text x="69.2" y="100.1">CAP</text>
<text x="50.3" y="105.1">U4</text>
<text x="52.7" y="103.4">1K</text>
<text x="97.4" y="102.5">D6,7</text>
<text x="97.4" y="104.8">DIODE</text>
<text x="24.5" y="114.2">C37</text>
<text x="24.5" y="116.6">CAP</text>
<text x="76.2" y="118.5">R57</text>
<text x="98.3" y="116.6">M1</text>
<text x="98.3" y="118.9">K2225</text>
<text x="76.2" y="122.2">33R</text>
<text x="87.7" y="123.6">Z1</text>
<text x="87.7" y="125.9">ZENER2</text>
<text x="182" y="121.3">D30</text>
<text x="182" y="123.6">DIODE</text>
<text x="38.4" y="128.5">C36</text>
<text x="50.3" y="128.5">3844</text>
<text x="76.2" y="130.1">R61</text>
<text x="127.7" y="128.3">D31</text>
<text x="127.7" y="130.7">ZENER2</text>
<text x="38.4" y="135.6">CAP</text>
<text x="62.1" y="134.9">R66</text>
<text x="76.2" y="134">100R</text>
<text x="95.7" y="135.6">R46</text>
<text x="95.7" y="137.9">1R</text>
<text x="127.9" y="134.9">R155</text>
<text x="156.1" y="134.9">R153</text>
<text x="182" y="133.2">BG8</text>
<text x="182" y="135.6">NPN</text>
<text x="55" y="140.1">C41</text>
<text x="55" y="142.4">CAP</text>
<text x="62.1" y="138.6">20K</text>
<text x="126.3" y="142.6">R157</text>
<text x="127.9" y="138.6">1K</text>
<text x="138" y="140.3">R156</text>
<text x="138" y="142.6">4.7K</text>
<text x="149.1" y="142.4">C88</text>
<text x="156.1" y="138.6">1K</text>
<text x="167.9" y="142.4">C87</text>
<text x="35.5" y="144.7">O16</text>
<text x="35.5" y="147.1">OPTOISO1</text>
<text x="126.3" y="145">10K</text>
<text x="149.1" y="144.7">CAP</text>
<text x="167.9" y="144.7">CAP</text>
<text x="80.7" y="152">D?</text>
<text x="92.6" y="153.7">R?</text>
<text x="62.1" y="161.2">C44</text>
<text x="71.5" y="161.2">C35</text>
<text x="79.2" y="161.4">R81</text>
<text x="80.7" y="159.1">DIODE</text>
<text x="92.6" y="157.4">51R</text>
<text x="163.9" y="156.7">R154</text>
<text x="163.9" y="159.1">10K</text>
<text x="167.6" y="161.4">C86</text>
<text x="24.5" y="163.1">R105</text>
<text x="24.5" y="166.8">1K</text>
<text x="62.1" y="163.5">CAP</text>
<text x="71.5" y="163.5">47u/50V 47K</text>
<text x="34.5" y="168.5">R104</text>
<text x="34.5" y="170.8">330R</text>
<text x="36" y="173.2">C55</text>
<text x="46.3" y="168.5">R121</text>
<text x="46.3" y="170.8">3.9K</text>
<text x="167.6" y="168.5">CAP</text>
<text x="167.9" y="170.1">R152</text>
<text x="167.9" y="173.8">10K</text>
<text x="36" y="180.2">CAP</text>
<text x="37.4" y="184.7">TL1</text>
<text x="46.3" y="180.2">R122</text>
<text x="46.3" y="182.6">30K</text>
<text x="53.4" y="180.2">R111</text>
<text x="53.4" y="182.6">1K</text>
<text x="170.5" y="182.6">BG9</text>
<text x="170.5" y="184.9">PNP</text>
<text x="266.7" y="184.9">V1.0</text>
<text x="37.4" y="187.5">TL431</text>
<text x="266.7" y="189.6">1/2</text>
<text x="266.7" y="192">李和明</text>
</g>
</svg>
